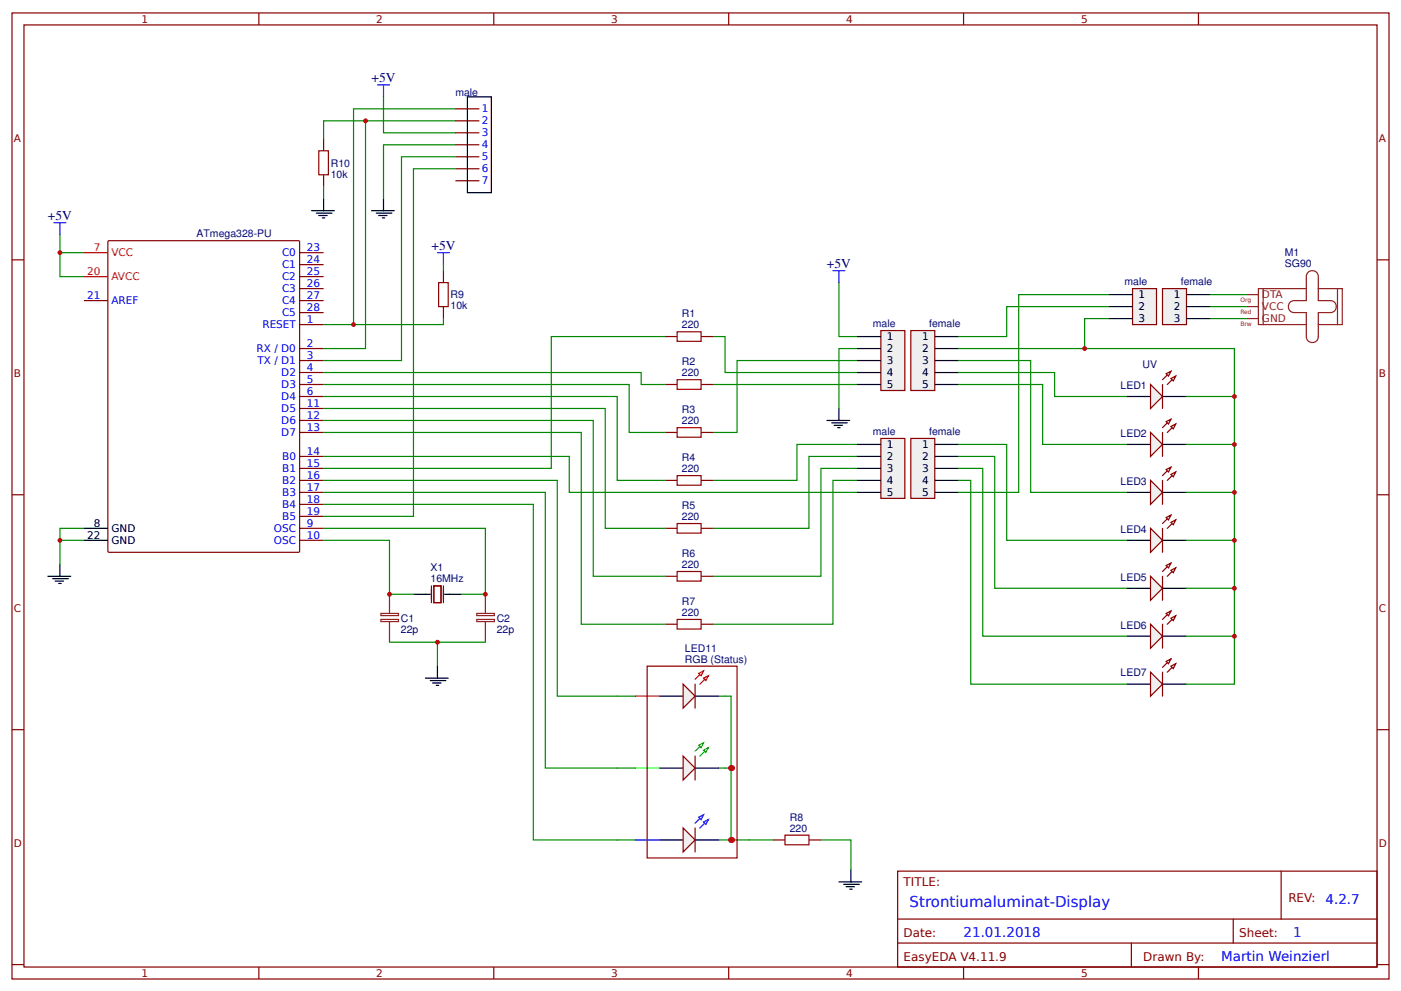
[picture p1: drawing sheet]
<svg xmlns="http://www.w3.org/2000/svg" width="312mm" height="221mm" viewBox="0 0 312 221" stroke-linecap="round" stroke-linejoin="round" font-family="sans-serif">
<g fill="none" stroke="#800" stroke-width=".27">
<path d="M2.7 2.9h306.4v214.9h-306.4zM5.3 5.5h301.1v209.7h-301.1zM57.6 2.9v2.6M109.9 2.9v2.6M162.2 2.9v2.6M214.4 2.9v2.6M266.7 2.9v2.6M2.7 57.8h2.6M24 53.7l.3-.1h42.1l.2 .1 .1 68.9-.2 .3h-42.2l-.3-.1zM66.7 56.2h5.3M66.7 58.9h5.3M306.4 57.8h2.7"/>
<path d="M18.7 66.9h5.3M66.7 72.2h5.3M66.7 77.6h5.3M66.7 66.9h5.3M66.7 61.6h5.3M66.7 64.2h5.3M66.7 69.6h5.3M66.7 80.2h5.3M66.7 82.9h5.3M66.7 85.6h5.3M66.7 88.2h5.3M66.7 90.9h5.3"/>
<path d="M66.7 93.6h5.3M66.7 96.2h5.3M2.7 110.1h2.6M66.7 117.6h5.3M66.7 101.6h5.3M66.7 104.2h5.3M66.7 106.9h5.3M66.7 109.6h5.3M66.7 112.2h5.3M66.7 114.9h5.3M306.4 110.1h2.7M66.7 120.2h5.3"/>
<path d="M2.7 162.4h2.6M306.4 162.4h2.7M199.8 193.8h106.6v21.4h-106.6zM285.1 193.8v10.7M2.7 214.6h2.6M57.6 215.2v2.6M109.9 215.2v2.6M162.2 215.2v2.6M199.8 204.5h106.6M199.8 209.8h106.6M214.4 215.2v2.6M251.8 209.8v5.4"/>
<path d="M266.7 215.2v2.6M274.4 204.5v5.3M306.4 214.6h2.7"/>
</g>
<path d="M18.7 56.2h5.3M18.7 61.6h5.3" fill="none" stroke="#f00" stroke-width=".27"/>
<path d="M250.7 88.2h5.3M258.7 88.2h5.3M18.7 117.6h5.3M18.7 120.2h5.3" fill="none" stroke="#000" stroke-width=".27"/>
<path d="M12 49.6h2.7M13.3 49.6v2.6" fill="none" stroke="#00f" stroke-width=".27"/>
<path d="M13.3 52.2v4h5.4" fill="none" stroke="#080" stroke-width=".27"/>
<path d="M256 85.6l2.7 2.6-2.7 2.7z" fill="#efefef" stroke="#800" stroke-width=".27"/>
<path d="M260.6 82.6l-1.9 1.9M261.6 83.7l-1.8 1.9" fill="none" stroke="#800" stroke-width=".27"/>
<g fill="#efefef" stroke="#800" stroke-width=".27">
<path d="M260.6 84.2l1-.5-.5 1.1z"/>
<path d="M259.5 83.2l1.1-.6-.6 1.1z"/>
</g>
<path d="M258.7 85.6v5.3" fill="none" stroke="#800" stroke-width=".27"/>
<path d="M250.7 98.9h5.3M258.7 98.9h5.3" fill="none" stroke="#000" stroke-width=".27"/>
<path d="M256 96.2l2.7 2.7-2.7 2.7z" fill="#efefef" stroke="#800" stroke-width=".27"/>
<path d="M260.6 93.3l-1.9 1.9M261.6 94.4l-1.8 1.8" fill="none" stroke="#800" stroke-width=".27"/>
<g fill="#efefef" stroke="#800" stroke-width=".27">
<path d="M260.6 94.9l1-.5-.5 1z"/>
<path d="M259.5 93.8l1.1-.5-.6 1.1z"/>
</g>
<path d="M258.7 96.2v5.4" fill="none" stroke="#800" stroke-width=".27"/>
<path d="M250.7 109.6h5.3M258.7 109.6h5.3" fill="none" stroke="#000" stroke-width=".27"/>
<path d="M256 106.9l2.7 2.7-2.7 2.6z" fill="#efefef" stroke="#800" stroke-width=".27"/>
<path d="M260.6 104l-1.9 1.8M261.6 105l-1.8 1.9" fill="none" stroke="#800" stroke-width=".27"/>
<g fill="#efefef" stroke="#800" stroke-width=".27">
<path d="M260.6 105.6l1-.6-.5 1.1z"/>
<path d="M259.5 104.5l1.1-.5-.6 1z"/>
</g>
<path d="M258.7 106.9v5.3" fill="none" stroke="#800" stroke-width=".27"/>
<path d="M250.7 120.2h5.3M258.7 120.2h5.3" fill="none" stroke="#000" stroke-width=".27"/>
<path d="M256 117.6l2.7 2.6-2.7 2.7z" fill="#efefef" stroke="#800" stroke-width=".27"/>
<path d="M260.6 114.6l-1.9 1.9M261.6 115.7l-1.8 1.9" fill="none" stroke="#800" stroke-width=".27"/>
<g fill="#efefef" stroke="#800" stroke-width=".27">
<path d="M260.6 116.2l1-.5-.5 1.1z"/>
<path d="M259.5 115.2l1.1-.6-.6 1.1z"/>
</g>
<path d="M258.7 117.6v5.3" fill="none" stroke="#800" stroke-width=".27"/>
<path d="M250.7 130.9h5.3M258.7 130.9h5.3" fill="none" stroke="#000" stroke-width=".27"/>
<path d="M256 128.2l2.7 2.7-2.7 2.7z" fill="#efefef" stroke="#800" stroke-width=".27"/>
<path d="M260.6 125.3l-1.9 1.9M261.6 126.4l-1.8 1.8" fill="none" stroke="#800" stroke-width=".27"/>
<g fill="#efefef" stroke="#800" stroke-width=".27">
<path d="M260.6 126.9l1-.5-.5 1z"/>
<path d="M259.5 125.8l1.1-.5-.6 1.1z"/>
</g>
<path d="M258.7 128.2v5.4" fill="none" stroke="#800" stroke-width=".27"/>
<path d="M250.7 141.6h5.3M258.7 141.6h5.3" fill="none" stroke="#000" stroke-width=".27"/>
<path d="M256 138.9l2.7 2.7-2.7 2.6z" fill="#efefef" stroke="#800" stroke-width=".27"/>
<path d="M260.6 136l-1.9 1.8M261.6 137l-1.8 1.9" fill="none" stroke="#800" stroke-width=".27"/>
<g fill="#efefef" stroke="#800" stroke-width=".27">
<path d="M260.6 137.6l1-.6-.5 1.1z"/>
<path d="M259.5 136.5l1.1-.5-.6 1z"/>
</g>
<path d="M258.7 138.9v5.3" fill="none" stroke="#800" stroke-width=".27"/>
<path d="M250.7 152.2h5.3M258.7 152.2h5.3" fill="none" stroke="#000" stroke-width=".27"/>
<path d="M256 149.6l2.7 2.6-2.7 2.7z" fill="#efefef" stroke="#800" stroke-width=".27"/>
<path d="M260.6 146.6l-1.9 1.9M261.6 147.7l-1.8 1.9" fill="none" stroke="#800" stroke-width=".27"/>
<g fill="#efefef" stroke="#800" stroke-width=".27">
<path d="M260.6 148.2l1-.5-.5 1.1z"/>
<path d="M259.5 147.2l1.1-.6-.6 1.1z"/>
</g>
<path d="M258.7 149.6v5.3" fill="none" stroke="#800" stroke-width=".27"/>
<path d="M146.7 186.9h5.3M154.7 186.9h5.3" fill="none" stroke="#000" stroke-width=".27"/>
<path d="M152 184.2l2.7 2.7-2.7 2.7z" fill="#efefef" stroke="#800" stroke-width=".27"/>
<path d="M156.6 181.3l-1.9 1.9M157.6 182.4l-1.8 1.8" fill="none" stroke="#00f" stroke-width=".27"/>
<g fill="#efefef" stroke="#00f" stroke-width=".27">
<path d="M156.6 182.9l1-.5-.5 1z"/>
<path d="M155.5 181.8l1.1-.5-.6 1.1z"/>
</g>
<path d="M154.7 184.2v5.4" fill="none" stroke="#800" stroke-width=".27"/>
<path d="M146.7 154.9h5.3M154.7 154.9h5.3" fill="none" stroke="#000" stroke-width=".27"/>
<path d="M152 152.2l2.7 2.7-2.7 2.7z" fill="#efefef" stroke="#800" stroke-width=".27"/>
<path d="M156.6 149.3l-1.9 1.9M157.6 150.4l-1.8 1.8" fill="none" stroke="#f00" stroke-width=".27"/>
<g fill="#efefef" stroke="#f00" stroke-width=".27">
<path d="M156.6 150.9l1-.5-.5 1z"/>
<path d="M155.5 149.8l1.1-.5-.6 1.1z"/>
</g>
<path d="M154.7 152.2v5.4" fill="none" stroke="#800" stroke-width=".27"/>
<path d="M146.7 170.9h5.3M154.7 170.9h5.3" fill="none" stroke="#000" stroke-width=".27"/>
<path d="M152 168.2l2.7 2.7-2.7 2.7z" fill="#efefef" stroke="#800" stroke-width=".27"/>
<path d="M156.6 165.3l-1.9 1.9M157.6 166.4l-1.8 1.8" fill="none" stroke="#0f0" stroke-width=".27"/>
<g fill="#efefef" stroke="#0f0" stroke-width=".27">
<path d="M156.6 166.9l1-.5-.5 1z"/>
<path d="M155.5 165.8l1.1-.5-.6 1.1z"/>
</g>
<path d="M154.7 168.2v5.4" fill="none" stroke="#800" stroke-width=".27"/>
<path d="M264 88.2h10.7v10.7h-10.7M274.7 98.9v10.7h-10.7" fill="none" stroke="#080" stroke-width=".27"/>
<circle cx="274.7" cy="98.9" r=".53" fill="#c00"/>
<path d="M274.7 109.6v10.6h-10.7" fill="none" stroke="#080" stroke-width=".27"/>
<circle cx="274.7" cy="109.6" r=".53" fill="#c00"/>
<path d="M274.7 120.2v10.7h-10.7" fill="none" stroke="#080" stroke-width=".27"/>
<circle cx="274.7" cy="120.2" r=".53" fill="#c00"/>
<path d="M274.7 130.9v10.7h-10.7" fill="none" stroke="#080" stroke-width=".27"/>
<circle cx="274.7" cy="130.9" r=".53" fill="#c00"/>
<path d="M274.7 141.6v10.6h-10.7" fill="none" stroke="#080" stroke-width=".27"/>
<circle cx="274.7" cy="141.6" r=".53" fill="#c00"/>
<path d="M92 132.2h3.7M98.9 132.2h3.8" fill="none" stroke="#000" stroke-width=".27"/>
<path d="M96 130.4v3.7M96.5 130.4h1.6v3.7h-1.6zM98.7 130.4v3.7" fill="none" stroke="#800" stroke-width=".27"/>
<path d="M84.8 137.8h3.9v.5h-3.9zM84.8 136.5h3.9v.5h-3.9zM86.7 132.2v4.3M86.7 138.4v4.5M106.1 137.8h3.9v.5h-3.9zM106.1 136.5h3.9v.5h-3.9zM108 132.2v4.3M108 138.4v4.5" fill="none" stroke="#8d2323" stroke-width=".27"/>
<path d="M86.7 142.9h21.3M97.3 142.9v5.3" fill="none" stroke="#080" stroke-width=".27"/>
<circle cx="97.3" cy="142.9" r=".53" fill="#c00"/>
<path d="M94.7 150.9h5M95.7 151.4h3.5M96.3 152h1.8M97.1 152.5h.5M97.3 148.2v2.7" fill="none" stroke="#000" stroke-width=".27"/>
<path d="M72 117.6h36v14.6h-5.3M72 120.2h14.7v12h5.3" fill="none" stroke="#080" stroke-width=".27"/>
<g fill="#c00">
<circle cx="108" cy="132.2" r=".53"/>
<circle cx="86.7" cy="132.2" r=".53"/>
</g>
<path d="M13.3 56.2v5.4h5.4" fill="none" stroke="#080" stroke-width=".27"/>
<circle cx="13.3" cy="56.2" r=".53" fill="#c00"/>
<path d="M10.7 128.2h5M11.7 128.8h3.5M12.3 129.3h1.8M13.1 129.8h.5M13.3 125.6v2.6" fill="none" stroke="#000" stroke-width=".27"/>
<path d="M18.7 117.6h-5.4v8M13.3 120.2h5.4" fill="none" stroke="#080" stroke-width=".27"/>
<circle cx="13.3" cy="120.2" r=".53" fill="#c00"/>
<g fill="none" stroke="#080" stroke-width=".27">
<path d="M85.3 21.5v8.1h16M101.3 24.2h-22.6v48h-6.7M101.3 26.9h-20v50.7h-9.3M101.3 32.2h-16v12M148 74.9h-25.3v29.3h-50.7M72 82.9h70.7v2.7h5.3M72 85.6h68v10.6h8M72 88.2h65.4v18.7h10.6M72 90.9h62.7v26.7h13.3M72 93.6h60v34.6h16M72 96.2h57.3v42.7h18.7M72 106.9h52v48h13.4"/>
<path d="M72 109.6h49.3v61.3h16.1M72 112.2h46.7v74.7h18.7"/>
</g>
<path d="M84 18.9h2.7M85.3 18.9v2.6" fill="none" stroke="#00f" stroke-width=".27"/>
<path d="M104 21.5h5.3v21.4h-5.3zM82.7 46.9h5M83.7 47.4h3.5M84.3 48h1.8M85.1 48.5h.5M85.3 44.2v2.7" fill="none" stroke="#000" stroke-width=".27"/>
<g fill="none" stroke="#800" stroke-width=".27">
<path d="M101.3 37.6h5.4M101.3 34.9h5.4M101.3 32.2h5.4M101.3 29.6h5.4M101.3 26.9h5.4M101.3 24.2h5.4M101.3 40.2h5.4M148 74.9h2.7M156 74.9h2.7M148 85.6h2.7M148 96.2h2.7M156 85.6h2.7"/>
<path d="M156 96.2h2.7M148 106.9h2.7M148 117.6h2.7M156 106.9h2.7M156 117.6h2.7M148 128.2h2.7M148 138.9h2.7M156 128.2h2.7M156 138.9h2.7"/>
</g>
<path d="M150.7 73.8h5.3v2.2h-5.3zM150.7 84.5h5.3v2.1h-5.3zM150.7 95.2h5.3v2.1h-5.3zM150.7 105.8h5.3v2.2h-5.3zM150.7 116.5h5.3v2.1h-5.3zM150.7 127.2h5.3v2.1h-5.3zM150.7 137.8h5.3v2.2h-5.3z" fill="none" stroke="#a00000" stroke-width=".27"/>
<path d="M202.7 97.6h5.3v13.3h-5.3z" fill="#efefef" stroke="#800" stroke-width=".27"/>
<path d="M208 98.9h5.4M208 109.6h5.4M208 106.9h5.4M208 104.2h5.4M208 101.6h5.4" fill="none" stroke="#000" stroke-width=".27"/>
<path d="M196 97.6h5.4v13.3h-5.4z" fill="#efefef" stroke="#800" stroke-width=".27"/>
<path d="M190.7 98.9h5.3M190.7 101.6h5.3M190.7 104.2h5.3M190.7 106.9h5.3M190.7 109.6h5.3" fill="none" stroke="#000" stroke-width=".27"/>
<path d="M202.7 73.6h5.3v13.3h-5.3z" fill="#efefef" stroke="#800" stroke-width=".27"/>
<path d="M208 77.6h5.4M208 74.9h5.4M208 85.6h5.4M208 82.9h5.4M208 80.2h5.4" fill="none" stroke="#000" stroke-width=".27"/>
<path d="M196 73.6h5.4v13.3h-5.4z" fill="#efefef" stroke="#800" stroke-width=".27"/>
<path d="M190.7 74.9h5.3M190.7 77.6h5.3M190.7 80.2h5.3M190.7 82.9h5.3M190.7 85.6h5.3" fill="none" stroke="#000" stroke-width=".27"/>
<path d="M277.4 70.9h2.6M277.4 68.2h2.6M277.4 65.6h2.6M281.1 64.2v8M290.7 64.2h-10.7v8h10.7M291.1 60.6a1.35 1.35 0 0 1 1.5-.3 1.35 1.35 0 0 1 .8 1.3v5.3h2.6a1.33 1.33 0 0 1 1.4 1.3 1.33 1.33 0 0 1-1.4 1.4h-2.6v5.3a1.33 1.33 0 0 1-1.4 1.3 1.33 1.33 0 0 1-1.3-1.3v-5.3h-2.7a1.33 1.33 0 0 1-1.3-1.4 1.33 1.33 0 0 1 1.3-1.3h2.7v-5.3l.1-.6zM293.4 64.2h5.3v8h-5.3M297.6 64.2v8" fill="none" stroke="#8d2323" stroke-width=".27"/>
<path d="M252 64.2h5.4v8h-5.4z" fill="#efefef" stroke="#800" stroke-width=".27"/>
<path d="M246.7 70.9h5.3M246.7 65.6h5.3M246.7 68.2h5.3" fill="none" stroke="#000" stroke-width=".27"/>
<path d="M258.7 64.2h5.3v8h-5.3z" fill="#efefef" stroke="#800" stroke-width=".27"/>
<path d="M264 65.6h5.4M264 70.9h5.4M264 68.2h5.4" fill="none" stroke="#000" stroke-width=".27"/>
<path d="M98.7 70.9v1.3h-20M269.4 65.6h8M269.4 68.2h8M269.4 70.9h8" fill="none" stroke="#080" stroke-width=".27"/>
<path d="M97.6 62.9h2.1v5.3h-2.1z" fill="none" stroke="#a00000" stroke-width=".27"/>
<path d="M98.7 60.2v2.7M98.7 68.2v2.7" fill="none" stroke="#800" stroke-width=".27"/>
<circle cx="78.7" cy="72.2" r=".53" fill="#c00"/>
<path d="M97.3 56.2h2.7M98.7 56.2v2.7" fill="none" stroke="#00f" stroke-width=".27"/>
<path d="M98.7 58.9v1.3M246.7 70.9h-5.3v6.7h33.3v10.6M190.7 98.9h-13.3v8h-18.7M72 101.6h54.7v8h64M190.7 106.9h-5.3v32h-26.7M190.7 104.2h-8v24h-24M190.7 101.6h-10.7v16h-21.3" fill="none" stroke="#080" stroke-width=".27"/>
<circle cx="274.7" cy="88.2" r=".53" fill="#c00"/>
<path d="M213.4 77.6h28M246.7 65.6h-20v44h-13.3M246.7 68.2h-22.7v6.7h-10.6M213.4 98.9h10.6v21.3h26.7M213.4 106.9h2.6v45.3h34.7M213.4 104.2h5.3v37.4h32M213.4 101.6h8v29.3h29.3" fill="none" stroke="#080" stroke-width=".27"/>
<circle cx="241.4" cy="77.6" r=".53" fill="#c00"/>
<g fill="none" stroke="#080" stroke-width=".27">
<path d="M186.7 62.9v12h4M190.7 77.6h-4v13.3M158.7 85.6h32M190.7 80.2h-26.7v16h-5.3M213.4 80.2h16v29.4h21.3M213.4 85.6h18.6v13.3h18.7M213.4 82.9h21.3v5.3h16M137.4 154.9h4M160 154.9h2.7v32M137.4 170.9h4M160 170.9h2.7M137.4 186.9h4"/>
<path d="M160 186.9h6.7"/>
</g>
<path d="M185.4 60.2h2.6M186.7 60.2v2.7M141.4 186.9h5.3" fill="none" stroke="#00f" stroke-width=".27"/>
<path d="M184 93.6h5.1M185.1 94.1h3.5M185.6 94.6h1.9M186.4 95.2h.6M186.7 90.9v2.7M186.7 196.2h5.1M187.8 196.8h3.4M188.3 197.3h1.9M189.1 197.8h.5M189.4 193.6v2.6" fill="none" stroke="#000" stroke-width=".27"/>
<path d="M141.4 154.9h5.3" fill="none" stroke="#f00" stroke-width=".27"/>
<path d="M141.4 170.9h5.3" fill="none" stroke="#0f0" stroke-width=".27"/>
<g fill="#c00">
<circle cx="162.7" cy="186.9" r=".67"/>
<circle cx="162.7" cy="170.9" r=".67"/>
</g>
<path d="M144 148.2h20v42.7h-20z" fill="none" stroke="#900" stroke-width=".27"/>
<path d="M70.9 33.6h2.2v5.3h-2.2zM174.7 185.8h5.3v2.2h-5.3z" fill="none" stroke="#a00000" stroke-width=".27"/>
<path d="M72 30.9v2.7M72 38.9v2.7M172 186.9h2.7M180 186.9h2.7" fill="none" stroke="#800" stroke-width=".27"/>
<path d="M81.3 26.9h-9.3v4M101.3 34.9h-12v45.3h-17.3M101.3 37.6h-9.3v77.3h-20M72 41.6v2.6M158.7 74.9h2.7v8h29.3M166.7 186.9h5.3M182.7 186.9h6.7v6.7" fill="none" stroke="#080" stroke-width=".27"/>
<path d="M69.3 46.9h5.1M70.4 47.4h3.5M70.9 48h1.9M71.7 48.5h.6M72 44.2v2.7" fill="none" stroke="#000" stroke-width=".27"/>
<circle cx="81.3" cy="26.9" r=".53" fill="#c00"/>
<text font-size="3.3" fill="#00f" x="202.4" y="201.8">Strontiumaluminat-Display</text>
<g font-size="3" fill="#000080">
<text x="82.7" y="18.3">+5V</text>
<text x="10.7" y="49">+5V</text>
<text x="96" y="55.7">+5V</text>
<text x="184" y="59.7">+5V</text>
</g>
<g font-size="3" fill="#00f">
<text x="295" y="201">4.2.7</text>
<text x="214.4" y="208.5">21.01.2018</text>
<text x="287.8" y="208.5">1</text>
<text x="271.8" y="213.8">Martin Weinzierl</text>
</g>
<g font-size="2.7" fill="#800">
<text x="201.1" y="197">TITLE:</text>
<text x="286.7" y="200.8">REV:</text>
<text x="201.1" y="208.5">Date:</text>
<text x="275.8" y="208.5">Sheet:</text>
<text x="201.1" y="213.8">EasyEDA V4.11.9</text>
<text x="254.4" y="213.8">Drawn By:</text>
</g>
<g font-size="2.3" fill="#800">
<text x="31.5" y="5.1">1</text>
<text x="83.7" y="5.1">2</text>
<text x="136" y="5.1">3</text>
<text x="188.3" y="5.1">4</text>
<text x="240.6" y="5.1">5</text>
<text x="3.1" y="31.7">A</text>
<text x="306.8" y="31.7">A</text>
<text x="3.1" y="84">B</text>
<text x="306.8" y="84">B</text>
<text x="3.1" y="136.2">C</text>
<text x="306.8" y="136.2">C</text>
<text x="3.1" y="188.5">D</text>
<text x="306.8" y="188.5">D</text>
<text x="31.5" y="217.4">1</text>
<text x="83.7" y="217.4">2</text>
<text x="136" y="217.4">3</text>
<text x="188.3" y="217.4">4</text>
<text x="240.6" y="217.4">5</text>
</g>
<g font-size="2.3" fill="#000080">
<text x="101.3" y="21.3">male</text>
<text x="73.6" y="39.5">10k</text>
<text x="73.6" y="37.1">R10</text>
<text x="43.7" y="52.8">ATmega328-PU</text>
<text x="285.9" y="59.4">SG90</text>
<text x="285.9" y="57">M1</text>
<text x="250.2" y="63.4">male</text>
<text x="262.8" y="63.4">female</text>
<text x="100.3" y="68.9">10k</text>
<text x="100.3" y="66.4">R9</text>
<text x="151.8" y="70.6">R1</text>
<text x="151.8" y="73">220</text>
<text x="194.2" y="72.8">male</text>
<text x="206.8" y="72.8">female</text>
<text x="151.8" y="83.7">220</text>
<text x="151.8" y="81.3">R2</text>
<text x="254.3" y="81.8">UV</text>
<text x="249.4" y="86.5">LED1</text>
<text x="151.8" y="94.4">220</text>
<text x="151.8" y="91.9">R3</text>
<text x="194.2" y="96.8">male</text>
<text x="206.8" y="96.8">female</text>
<text x="249.4" y="97.2">LED2</text>
<text x="151.8" y="105">220</text>
<text x="151.8" y="102.6">R4</text>
<text x="249.4" y="107.8">LED3</text>
<text x="151.8" y="113.3">R5</text>
<text x="151.8" y="115.7">220</text>
<text x="249.4" y="118.5">LED4</text>
<text x="151.8" y="123.9">R6</text>
<text x="95.8" y="129.6">16MHz</text>
<text x="95.8" y="127.1">X1</text>
<text x="151.8" y="126.4">220</text>
<text x="249.4" y="129.2">LED5</text>
<text x="151.8" y="137">220</text>
<text x="151.8" y="134.6">R7</text>
<text x="89.2" y="140.9">22p</text>
<text x="89.2" y="138.4">C1</text>
<text x="110.5" y="140.9">22p</text>
<text x="110.5" y="138.4">C2</text>
<text x="249.4" y="139.8">LED6</text>
<text x="152.4" y="147.4">RGB (Status)</text>
<text x="152.4" y="145">LED11</text>
<text x="249.4" y="150.5">LED7</text>
<text x="175.8" y="185">220</text>
<text x="175.8" y="182.6">R8</text>
</g>
<g font-size="2.3" fill="#00f">
<text x="107.2" y="27.7">2</text>
<text x="107.2" y="25">1</text>
<text x="107.2" y="35.7">5</text>
<text x="107.2" y="33">4</text>
<text x="107.2" y="30.4">3</text>
<text x="107.2" y="41">7</text>
<text x="107.2" y="38.4">6</text>
<text x="62.8" y="57">C0</text>
<text x="62.8" y="59.7">C1</text>
<text x="68.3" y="56">23</text>
<text x="68.3" y="58.6">24</text>
<text x="62.8" y="62.4">C2</text>
<text x="62.8" y="65">C3</text>
<text x="68.3" y="61.3">25</text>
<text x="68.3" y="64">26</text>
<text x="19.4" y="66.6">21</text>
<text x="24.8" y="67.7">AREF</text>
<text x="62.8" y="67.7">C4</text>
<text x="62.8" y="70.4">C5</text>
<text x="68.3" y="72">1</text>
<text x="68.3" y="66.6">27</text>
<text x="68.3" y="69.3">28</text>
<text x="58.4" y="73">RESET</text>
<text x="68.3" y="77.3">2</text>
<text x="57.1" y="78.4">RX / D0</text>
<text x="57.3" y="81">TX / D1</text>
<text x="62.6" y="83.7">D2</text>
<text x="68.3" y="82.6">4</text>
<text x="68.3" y="80">3</text>
<text x="62.6" y="86.4">D3</text>
<text x="62.6" y="89">D4</text>
<text x="68.3" y="85.3">5</text>
<text x="68.3" y="88">6</text>
<text x="62.6" y="91.7">D5</text>
<text x="62.6" y="94.4">D6</text>
<text x="68.3" y="90.6">11</text>
<text x="68.3" y="93.3">12</text>
<text x="68.3" y="96">13</text>
<text x="62.6" y="97">D7</text>
<text x="68.3" y="101.3">14</text>
<text x="62.8" y="102.4">B0</text>
<text x="62.8" y="105">B1</text>
<text x="62.8" y="107.7">B2</text>
<text x="68.3" y="104">15</text>
<text x="68.3" y="106.6">16</text>
<text x="62.8" y="110.4">B3</text>
<text x="62.8" y="113">B4</text>
<text x="68.3" y="109.3">17</text>
<text x="68.3" y="112">18</text>
<text x="60.9" y="118.4">OSC</text>
<text x="62.8" y="115.7">B5</text>
<text x="68.3" y="114.6">19</text>
<text x="68.3" y="117.3">9</text>
<text x="68.3" y="120">10</text>
<text x="60.9" y="121">OSC</text>
</g>
<g font-size="2.3" fill="#f00">
<text x="20.9" y="56">7</text>
<text x="24.8" y="57">VCC</text>
<text x="19.4" y="61.3">20</text>
<text x="24.8" y="62.4">AVCC</text>
</g>
<g font-size="2.3">
<text x="253.4" y="71.7">3</text>
<text x="253.4" y="66.4">1</text>
<text x="253.4" y="69">2</text>
<text x="261.2" y="66.4">1</text>
<text x="261.2" y="71.7">3</text>
<text x="261.2" y="69">2</text>
<text x="197.4" y="75.7">1</text>
<text x="205.2" y="75.7">1</text>
<text x="197.4" y="78.4">2</text>
<text x="197.4" y="81">3</text>
<text x="197.4" y="83.7">4</text>
<text x="205.2" y="83.7">4</text>
<text x="205.2" y="81">3</text>
<text x="205.2" y="78.4">2</text>
<text x="197.4" y="86.4">5</text>
<text x="205.2" y="86.4">5</text>
<text x="197.4" y="99.7">1</text>
<text x="205.2" y="99.7">1</text>
<text x="197.4" y="102.4">2</text>
<text x="197.4" y="105">3</text>
<text x="197.4" y="107.7">4</text>
<text x="205.2" y="107.7">4</text>
<text x="205.2" y="105">3</text>
<text x="205.2" y="102.4">2</text>
<text x="197.4" y="110.4">5</text>
<text x="205.2" y="110.4">5</text>
<text x="19.4" y="120">22</text>
<text x="20.9" y="117.3">8</text>
<text x="24.8" y="118.4">GND</text>
<text x="24.8" y="121">GND</text>
</g>
<g font-size="2.3" fill="#8d2323">
<text x="280.8" y="71.7">GND</text>
<text x="280.8" y="69">VCC</text>
<text x="280.8" y="66.4">DTA</text>
</g>
<g font-size="1.3" fill="#8d2323">
<text x="276" y="69.8">Red</text>
<text x="276" y="67.2">Org</text>
<text x="276" y="72.5">Brw</text>
</g>
</svg>
